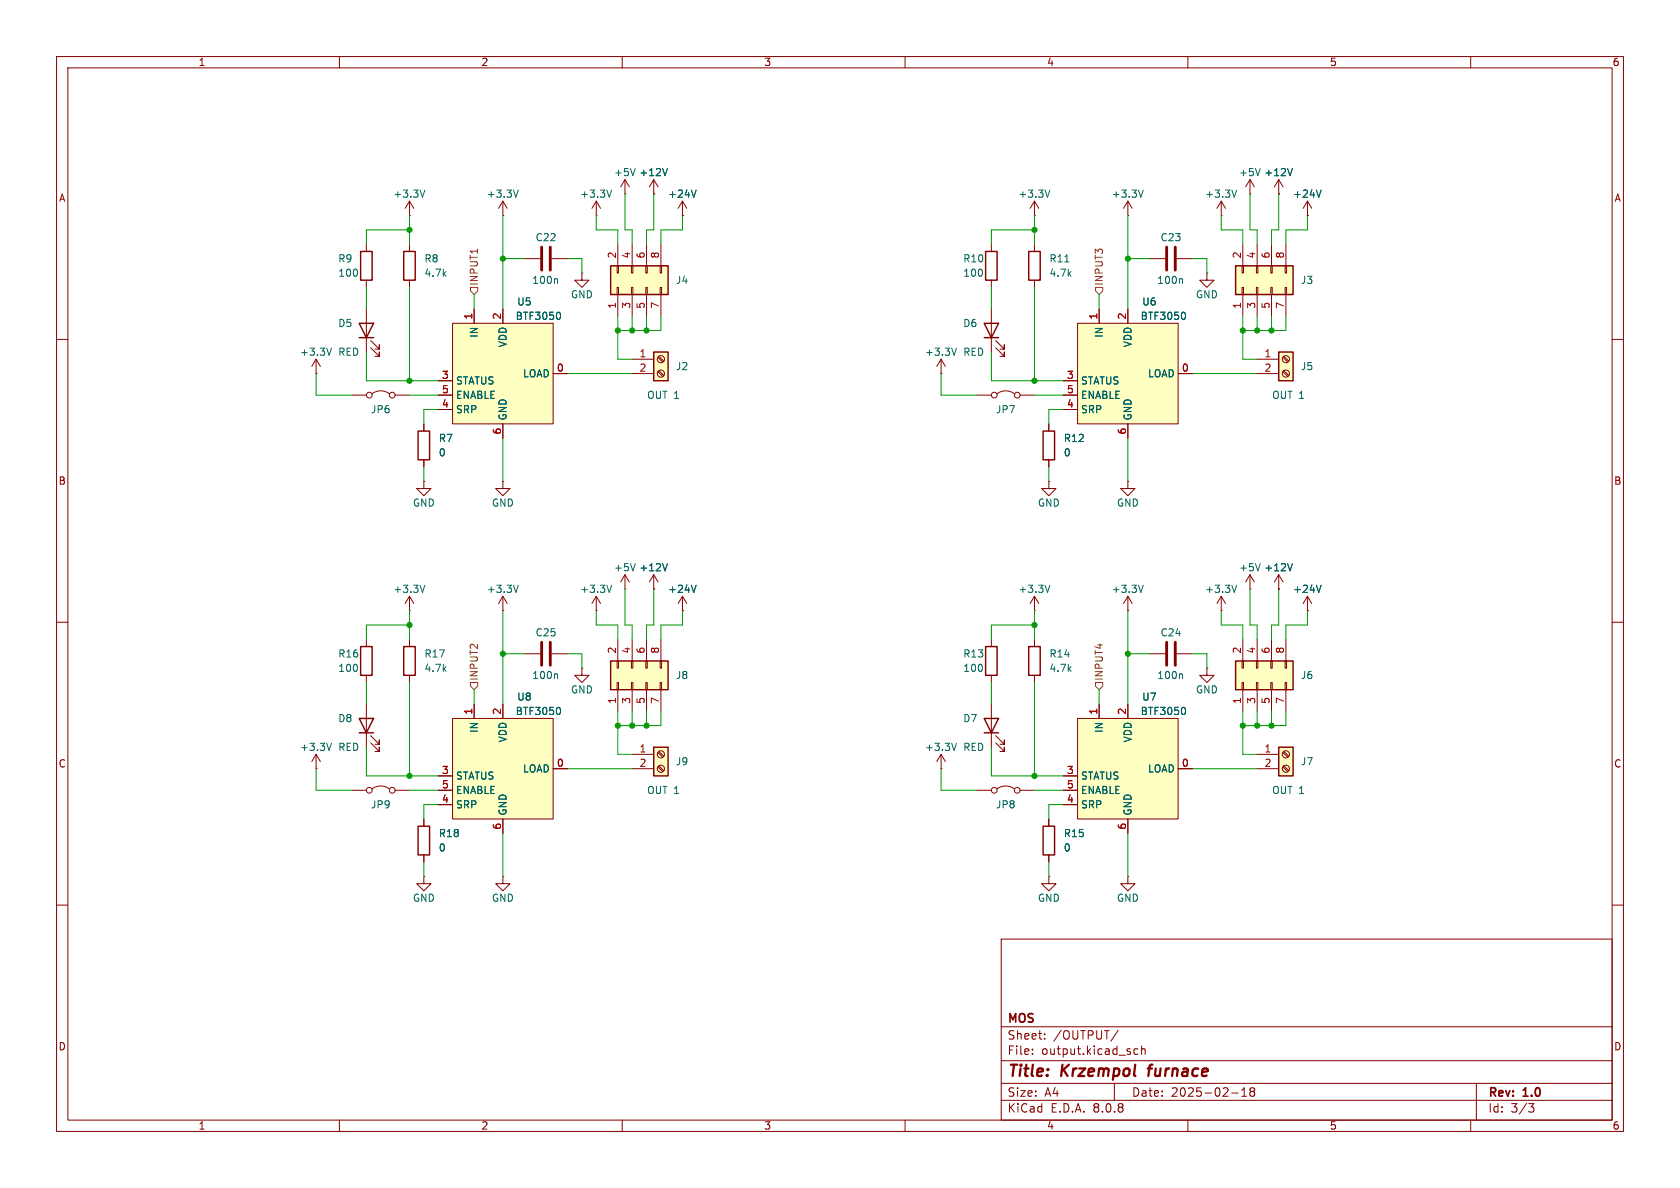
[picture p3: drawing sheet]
<svg xmlns="http://www.w3.org/2000/svg" width="297mm" height="210mm" viewBox="0 0 297 210" stroke-linecap="round" stroke-linejoin="round" font-family="sans-serif">
<g fill="none" stroke="#840000" stroke-width=".18">
<path d="M10 10h277v190h-277zM12 12h273v186h-273zM60 10v2M110 10v2M160 10v2M210 10v2M260 10v2M10 60h2M285 60h2M10 110h2M285 110h2M10 160h2"/>
<path d="M177 166h108v32h-108zM285 160h2M60 198v2M110 198v2M160 198v2M177 194.5h108M177 191.5h108M177 187.5h108M177 181.5h108M182.5 186.3v.1M182.5 185.5v.1M184.7 183.6v.1"/>
<path d="M184.7 182.8v.1M197 191.5v3M197.7 182.1l-1.3 2M201.2 185.5l-.5-.1-.2 .3v.4l.1 .2h.6M201.8 185.5l.2-.1 .4 .1 .1 .9M201.8 184.9v1.5M210 198v2M217.7 193.2h1.2M219.5 193.8h.9M219.5 192.7l.5-.4v1.5M221.2 192.9l-.2 .3v.5l.2 .1 .5-.1 .1-.2-.1-.4-.2-.2M221.2 192.9l-.2-.2 .2-.4 .5 .1 .1 .2-.3 .3"/>
<path d="M221.2 192.9h.3M260 198v2M261 191.5v6.5M270.2 195.1h1l-.5 .6 .4 .1 .1 .5-.3 .3h-.4"/>
</g>
<path d="M202.9 188.9h.8M203.2 188.5l-.2 1.7" fill="none" stroke="#840000" stroke-width=".4"/>
<path d="M226.1 62.2h2.5v5.1h-2.5z" fill="#ffffc2"/>
<path d="M226.1 62.2h2.5v5.1h-2.5z" fill="none" stroke="#840000" stroke-width=".25"/>
<g fill="none" stroke="#840000" stroke-width=".18">
<path d="M62.2 69.9h2.6M65.8 69.6a2.54 2.54 0 0 1 3 0M69.8 69.9h2.6M222.2 63.5h3.9M222.2 66h3.9M226.8 65.7l.9 .8M226.8 63.2l.9 .8M227 65.5l.8 .9M227 63l.8 .8M172.7 139.7h2.6M176.3 139.4a2.54 2.54 0 0 1 3 0M180.3 139.7h2.6"/>
<circle cx="65.3" cy="69.9" r=".51"/>
<circle cx="69.3" cy="69.9" r=".51"/>
<circle cx="227.3" cy="63.5" r=".63"/>
<circle cx="227.3" cy="66" r=".63"/>
<circle cx="175.8" cy="139.7" r=".51"/>
<circle cx="179.8" cy="139.7" r=".51"/>
</g>
<path d="M80 127h17.8v17.8h-17.8z" fill="#ffffc2"/>
<g fill="none" stroke="#840000" stroke-width=".18">
<path d="M215.9 38.1h.1M215.9 35.6l-.8 1.2M215.9 35.6v2.5M215.9 35.6l.8 1.2M55.9 66h.1M55.9 63.5l-.8 1.3M55.9 63.5v2.5M55.9 63.5l.7 1.3M74.9 74.9v1.3M74.9 81.3v1.3M64.8 113v1.3M64.8 119.4v1.3"/>
<path d="M77.5 137.2h2.5M77.5 139.7h2.5M80 127h17.8v17.8h-17.8zM83.8 124.5v2.5M88.9 124.5v2.5M97.8 135.9h2.5M77.5 142.2h2.5M88.9 144.8v2.5M185.4 154.9v1.3h1.3l-1.3 1.3-1.3-1.3h1.3M185.4 154.9h.1M185.4 144.8v1.3M185.4 151.1v1.3"/>
<path d="M199.4 154.9v1.3h1.3l-1.3 1.3-1.3-1.3h1.3M199.4 154.9h.1"/>
</g>
<path d="M218.6 33.6l-.4 1.3M58.6 61.5l-.4 1.3M98.8 125a.79 .79 0 0 1 0 1.3" fill="none" stroke="#006464" stroke-width=".18"/>
<path d="M73.9 76.2h2v5.1h-2zM63.8 114.3h2v5.1h-2zM184.4 146.1h2v5h-2z" fill="none" stroke="#840000" stroke-width=".25"/>
<path d="M190.5 127h17.8v17.8h-17.8z" fill="#ffffc2"/>
<path d="M221 104.1h.1M221 101.6l-.8 1.3M221 101.6v2.5M221 101.6l.7 1.3M188 137.2h2.5M188 139.7h2.5M190.5 127h17.8v17.8h-17.8zM194.3 124.5v2.5M199.4 124.5v2.5M208.3 135.9h2.5M188 142.2h2.5M199.4 144.8v2.5" fill="none" stroke="#840000" stroke-width=".18"/>
<path d="M222.8 99.6l-.4 1.3M209.3 125a.79 .79 0 0 1 0 1.3" fill="none" stroke="#006464" stroke-width=".18"/>
<path d="M218.4 47h10.2v5.1h-10.2z" fill="#ffffc2"/>
<g fill="none" stroke="#840000" stroke-width=".18">
<path d="M88.9 38.1h.1M88.9 35.6v2.5M88.9 35.6l-.8 1.2M88.9 35.6l.8 1.2M221 34.3h.1M221 31.8l-.8 1.2M221 31.8v2.5M221 31.8l.7 1.2M226.1 34.3h.1M226.1 31.8l-.8 1.2M226.1 31.8v2.5M226.1 31.8l.7 1.2"/>
<path d="M231.1 38.1h.1M231.1 35.6l-.7 1.2M231.1 35.6v2.5M231.1 35.6l.8 1.2M175.3 43.2v1.3M175.3 49.5v1.3M182.9 43.2v1.3M182.9 49.5v1.3M219.6 50.8h.2v1.3h-.2zM219.6 47h.2v1.3h-.2zM219.7 43.2v3.8M219.7 52.1v3.8"/>
<path d="M222.1 50.8h.3v1.3h-.3zM222.1 47h.3v1.3h-.3zM222.2 43.2v3.8M222.2 52.1v3.8M224.7 50.8h.2v1.3h-.2zM224.7 47h.2v1.3h-.2zM224.8 43.2v3.8M224.8 52.1v3.8M227.2 50.8h.3v1.3h-.3zM227.2 47h.3v1.3h-.3zM227.3 43.2v3.8M227.3 52.1v3.8"/>
<path d="M72.4 108h.1M72.4 105.4l-.8 1.3M72.4 105.4v2.6M72.4 113v1.3M72.4 119.4v1.3M72.4 105.4l.8 1.3M88.9 108h.1M88.9 105.4l-.8 1.3M88.9 105.4v2.6M88.9 105.4l.8 1.3M213.4 118.1v1.3h1.2l-1.2 1.3-1.3-1.3h1.3M213.4 118.1h.1"/>
<path d="M55.9 135.9h.1M55.9 133.4l-.8 1.2M55.9 133.4v2.5M55.9 133.4l.7 1.2M62.2 139.7h2.6M64.8 124.5v7.6M65.5 131.3l1.6 1.5v-.7v.7h-.8M65.5 130l1.6 1.6v-.8v.8h-.8M65.8 139.4a2.54 2.54 0 0 1 3 0M69.8 139.7h2.6M166.4 135.9h.1M166.4 133.4l-.8 1.2"/>
<path d="M166.4 133.4v2.5M166.4 133.4l.7 1.2M74.9 154.9v1.3h1.3l-1.3 1.3-1.2-1.3h1.2M74.9 154.9h.1M74.9 144.8v1.3M74.9 151.1v1.3M88.9 154.9v1.3h1.3l-1.3 1.3-1.3-1.3h1.3M88.9 154.9h.1"/>
<circle cx="65.3" cy="139.7" r=".51"/>
<circle cx="69.3" cy="139.7" r=".51"/>
</g>
<path d="M174.2 44.5h2.1v5h-2.1zM181.9 44.5h2v5h-2zM218.4 47h10.2v5.1h-10.2zM71.4 114.3h2v5.1h-2zM63.5 127h2.5l-1.2 2.5zM63.5 129.5h2.5M73.9 146.1h2v5h-2z" fill="none" stroke="#840000" stroke-width=".25"/>
<path d="M91.6 33.6l-.4 1.3M222.8 29.8l-.4 1.3M228.5 29.8l-.4 1.3M233.6 33.6l-.5 1.3M188.3 46.3h.7M75.1 103.4l-.4 1.3M91.6 103.4l-.4 1.3M58.6 131.4l-.4 1.3M169.1 131.4l-.4 1.3" fill="none" stroke="#006464" stroke-width=".18"/>
<path d="M80 57.2h17.8v17.7h-17.8z" fill="#ffffc2"/>
<g fill="none" stroke="#840000" stroke-width=".18">
<path d="M72.4 38.1h.1M72.4 35.6l-.8 1.2M72.4 35.6v2.5M72.4 35.6l.8 1.2M182.9 38.1h.1M182.9 35.6l-.8 1.2M182.9 35.6v2.5M182.9 35.6l.7 1.2M199.4 38.1h.1M199.4 35.6l-.8 1.2M199.4 35.6v2.5M199.4 35.6l.8 1.2"/>
<path d="M64.8 43.2v1.3M64.8 49.5v1.3M64.8 54.6v7.6M72.4 43.2v1.3M72.4 49.5v1.3M80 57.2h17.8v17.7h-17.8zM83.8 54.6v2.6M88.9 54.6v2.6M92.7 45.7h2.8M97.5 45.7h2.8M175.3 54.6v7.6M203.2 45.7h2.8"/>
<path d="M208 45.7h2.8M213.4 48.3v1.2h1.2l-1.2 1.3-1.3-1.3h1.3M213.4 48.3h.1M65.5 61.5l1.6 1.5v-.8v.8h-.8M65.5 60.2l1.6 1.5v-.7v.7h-.8M77.5 67.3h2.5M77.5 72.4h2.5M77.5 69.9h2.5M88.9 74.9v2.6M97.8 66h2.5M176 61.5l1.5 1.5v-.8v.8h-.7M176 60.2l1.5 1.5v-.7v.7h-.7"/>
<path d="M185.4 74.9v1.3M74.9 85.1v1.3h1.3l-1.3 1.2-1.2-1.2h1.2M74.9 85.1h.1M88.9 85.1v1.3h1.3l-1.3 1.2-1.3-1.2h1.3M88.9 85.1h.1M185.4 85.1v1.3h1.3l-1.3 1.2-1.3-1.2h1.3M185.4 85.1h.1M185.4 81.3v1.3M199.4 85.1v1.3h1.3l-1.3 1.2-1.3-1.2h1.3M199.4 85.1h.1M175.3 113v1.3M175.3 119.4v1.3"/>
<path d="M182.9 108h.1M182.9 105.4v2.6M182.9 113v1.3M182.9 119.4v1.3M182.9 105.4l-.8 1.3M182.9 105.4l.7 1.3M175.3 124.5v7.6M176 131.3l1.5 1.5v-.7v.7h-.7M176 130l1.5 1.6v-.8v.8h-.7"/>
</g>
<path d="M75.1 33.6l-.4 1.3M185.6 33.6l-.4 1.3M202.1 33.6l-.4 1.3M98.4 49.3l.2 .1v.7M98.8 55.2a.79 .79 0 0 1 0 1.3M208.9 49.3l.2 .1v.7M185.6 103.4l-.4 1.3" fill="none" stroke="#006464" stroke-width=".18"/>
<path d="M63.5 57.2h2.5l-1.2 2.5zM63.5 59.7h2.5M63.8 44.5h2v5h-2zM71.4 44.5h2v5h-2zM174 57.2h2.5l-1.2 2.5zM174 59.7h2.5M184.4 76.2h2v5.1h-2zM174.2 114.3h2.1v5.1h-2.1zM181.9 114.3h2v5.1h-2zM174 127h2.5l-1.2 2.5zM174 129.5h2.5" fill="none" stroke="#840000" stroke-width=".25"/>
<path d="M95.8 43.7v4.1M97.3 43.7v4.1M206.2 43.7v4.1M207.8 43.7v4.1" fill="none" stroke="#840000" stroke-width=".51"/>
<path d="M190.5 57.2h17.8v17.7h-17.8z" fill="#ffffc2"/>
<g fill="none" stroke="#840000" stroke-width=".18">
<path d="M190.5 57.2h17.8v17.7h-17.8zM194.3 54.6v2.6M199.4 54.6v2.6M166.4 66h.1M166.4 63.5l-.8 1.3M166.4 63.5v2.5M166.4 63.5l.7 1.3M172.7 69.9h2.6M176.3 69.6a2.54 2.54 0 0 1 3 0M180.3 69.9h2.6M188 67.3h2.5M188 72.4h2.5"/>
<path d="M188 69.9h2.5M199.4 74.9v2.6M208.3 66h2.5"/>
<circle cx="175.8" cy="69.9" r=".51"/>
<circle cx="179.8" cy="69.9" r=".51"/>
</g>
<path d="M209.3 55.2a.79 .79 0 0 1 0 1.3M169.1 61.5l-.4 1.3" fill="none" stroke="#006464" stroke-width=".18"/>
<path d="M115.6 62.2h2.5v5.1h-2.5z" fill="#ffffc2"/>
<path d="M115.6 62.2h2.5v5.1h-2.5z" fill="none" stroke="#840000" stroke-width=".25"/>
<g fill="none" stroke="#840000" stroke-width=".18">
<path d="M105.4 38.1h.1M105.4 35.6l-.8 1.2M105.4 35.6v2.5M105.4 35.6l.8 1.2M102.9 48.3v1.2h1.2l-1.2 1.3-1.3-1.3h1.3M102.9 48.3h.1M111.8 63.5h3.8M111.8 66h3.8M116.3 65.7l.9 .8M116.3 63.2l.9 .8M116.5 65.5l.8 .9M116.5 63l.8 .8"/>
<circle cx="116.8" cy="63.5" r=".63"/>
<circle cx="116.8" cy="66" r=".63"/>
</g>
<path d="M108.1 33.6l-.4 1.3" fill="none" stroke="#006464" stroke-width=".18"/>
<path d="M107.9 47h10.2v5.1h-10.2z" fill="#ffffc2"/>
<g fill="none" stroke="#840000" stroke-width=".18">
<path d="M110.5 34.3h.1M110.5 31.8l-.8 1.2M110.5 31.8v2.5M110.5 31.8l.8 1.2M115.6 34.3h.1M115.6 31.8l-.8 1.2M115.6 31.8v2.5M115.6 31.8l.7 1.2M120.6 38.1h.1M120.6 35.6l-.7 1.2M120.6 35.6v2.5M120.6 35.6l.8 1.2"/>
<path d="M109.1 50.8h.2v1.3h-.2zM109.1 47h.2v1.3h-.2zM109.2 43.2v3.8M109.2 52.1v3.8M111.6 50.8h.3v1.3h-.3zM111.6 47h.3v1.3h-.3zM111.8 43.2v3.8M111.8 52.1v3.8M114.2 50.8h.2v1.3h-.2zM114.2 47h.2v1.3h-.2zM114.3 43.2v3.8M114.3 52.1v3.8"/>
<path d="M116.7 50.8h.3v1.3h-.3zM116.7 47h.3v1.3h-.3zM116.8 43.2v3.8M116.8 52.1v3.8"/>
</g>
<path d="M107.9 47h10.2v5.1h-10.2z" fill="none" stroke="#840000" stroke-width=".25"/>
<path d="M112.3 29.8l-.4 1.3M118 29.8l-.4 1.3M123.1 33.6l-.5 1.3" fill="none" stroke="#006464" stroke-width=".18"/>
<path d="M107.9 116.8h10.2v5.1h-10.2z" fill="#ffffc2"/>
<g fill="none" stroke="#840000" stroke-width=".18">
<path d="M109.1 116.8h.2v1.3h-.2zM109.2 113v3.8M111.6 116.8h.3v1.3h-.3zM111.8 113v3.8M114.2 116.8h.2v1.3h-.2zM114.3 113v3.8M116.7 116.8h.3v1.3h-.3zM116.8 113v3.8M203.2 115.6h2.8M208 115.6h2.8M109.1 120.7h.2v1.2h-.2zM109.2 121.9v3.8"/>
<path d="M111.6 120.7h.3v1.2h-.3zM111.8 121.9v3.8M114.2 120.7h.2v1.2h-.2zM114.3 121.9v3.8M116.7 120.7h.3v1.2h-.3zM116.8 121.9v3.8"/>
</g>
<path d="M107.9 116.8h10.2v5.1h-10.2z" fill="none" stroke="#840000" stroke-width=".25"/>
<path d="M206.2 113.5v4.1M207.8 113.5v4.1" fill="none" stroke="#840000" stroke-width=".51"/>
<path d="M208.9 119.1l.2 .2v.7" fill="none" stroke="#006464" stroke-width=".18"/>
<path d="M115.6 132.1h2.5v5.1h-2.5z" fill="#ffffc2"/>
<path d="M115.6 132.1h2.5v5.1h-2.5z" fill="none" stroke="#840000" stroke-width=".25"/>
<g fill="none" stroke="#840000" stroke-width=".18">
<path d="M92.7 115.6h2.8M97.5 115.6h2.8M102.9 118.1v1.3h1.2l-1.2 1.3-1.3-1.3h1.3M102.9 118.1h.1M105.4 108h.1M105.4 105.4l-.8 1.3M105.4 105.4v2.6M105.4 105.4l.8 1.3M110.5 104.1h.1M110.5 101.6l-.8 1.3M110.5 101.6v2.5M110.5 101.6l.8 1.3"/>
<path d="M115.6 104.1h.1M115.6 101.6l-.8 1.3M115.6 101.6v2.5M115.6 101.6l.7 1.3M120.6 108h.1M120.6 105.4l-.7 1.3M120.6 105.4v2.6M120.6 105.4l.8 1.3M111.8 133.4h3.8M111.8 135.9h3.8M116.3 135.6l.9 .8M116.3 133l.9 .9"/>
<path d="M116.5 135.4l.8 .8M116.5 132.8l.8 .9"/>
<circle cx="116.8" cy="135.9" r=".63"/>
<circle cx="116.8" cy="133.3" r=".63"/>
</g>
<path d="M112.3 99.6l-.4 1.3M118 99.6l-.4 1.3M98.4 119.1l.2 .2v.7M108.1 103.4l-.4 1.3M123.1 103.4l-.5 1.3" fill="none" stroke="#006464" stroke-width=".18"/>
<path d="M95.8 113.5v4.1M97.3 113.5v4.1" fill="none" stroke="#840000" stroke-width=".51"/>
<path d="M226.1 132.1h2.5v5.1h-2.5z" fill="#ffffc2"/>
<path d="M226.1 132.1h2.5v5.1h-2.5z" fill="none" stroke="#840000" stroke-width=".25"/>
<g fill="none" stroke="#840000" stroke-width=".18">
<path d="M199.4 108h.1M199.4 105.4l-.8 1.3M199.4 105.4v2.6M199.4 105.4l.8 1.3M226.1 104.1h.1M226.1 101.6l-.8 1.3M226.1 101.6v2.5M226.1 101.6l.7 1.3M231.1 108h.1M231.1 105.4l-.7 1.3M231.1 105.4v2.6M231.1 105.4l.8 1.3"/>
<path d="M222.2 133.4h3.9M222.2 135.9h3.9M226.8 135.6l.9 .8M226.8 133l.9 .9M227 135.4l.8 .8M227 132.8l.8 .9"/>
<circle cx="227.3" cy="135.9" r=".63"/>
<circle cx="227.3" cy="133.3" r=".63"/>
</g>
<path d="M228.5 99.6l-.4 1.3M202.1 103.4l-.4 1.3M233.6 103.4l-.5 1.3" fill="none" stroke="#006464" stroke-width=".18"/>
<path d="M218.4 116.8h10.2v5.1h-10.2z" fill="#ffffc2"/>
<g fill="none" stroke="#840000" stroke-width=".18">
<path d="M115.6 34.3h.1M120.6 38.1h.1M226.1 34.3h.1M231.1 38.1h.1M83.8 54.6v2.6M88.9 54.6v2.6M194.3 54.6v2.6M199.4 54.6v2.6M74.9 74.9v1.3M77.5 67.3h2.5M77.5 72.4h2.5M77.5 69.9h2.5"/>
<path d="M88.9 74.9v2.6M97.8 66h2.5M185.4 74.9v1.3M188 67.3h2.5M188 72.4h2.5M188 69.9h2.5M199.4 74.9v2.6M208.3 66h2.5M74.9 81.3v1.3M185.4 81.3v1.3M115.6 104.1h.1M120.6 108h.1"/>
<path d="M215.9 108h.1M215.9 105.4l-.8 1.3M215.9 105.4v2.6M215.9 105.4l.8 1.3M219.6 116.8h.2v1.3h-.2zM219.7 113v3.8M222.1 116.8h.3v1.3h-.3zM222.2 113v3.8M224.7 116.8h.2v1.3h-.2zM224.8 113v3.8M226.1 104.1h.1M227.2 116.8h.3v1.3h-.3z"/>
<path d="M227.3 113v3.8M231.1 108h.1M77.5 137.2h2.5M77.5 139.7h2.5M83.8 124.5v2.5M88.9 124.5v2.5M97.8 135.9h2.5M188 137.2h2.5M188 139.7h2.5M194.3 124.5v2.5M199.4 124.5v2.5M208.3 135.9h2.5"/>
<path d="M219.6 120.7h.2v1.2h-.2zM219.7 121.9v3.8M222.1 120.7h.3v1.2h-.3zM222.2 121.9v3.8M224.7 120.7h.2v1.2h-.2zM224.8 121.9v3.8M227.2 120.7h.3v1.2h-.3zM227.3 121.9v3.8M74.9 144.8v1.3M74.9 151.1v1.3M77.5 142.2h2.5M88.9 144.8v2.5"/>
<path d="M185.4 144.8v1.3M185.4 151.1v1.3M188 142.2h2.5M199.4 144.8v2.5"/>
</g>
<path d="M218.4 116.8h10.2v5.1h-10.2z" fill="none" stroke="#840000" stroke-width=".25"/>
<g fill="none" stroke="#006464" stroke-width=".18">
<path d="M118 29.8l-.4 1.3M123.1 33.6l-.5 1.3M228.5 29.8l-.4 1.3M233.6 33.6l-.5 1.3M98.8 55.2a.79 .79 0 0 1 0 1.3M209.3 55.2a.79 .79 0 0 1 0 1.3M118 99.6l-.4 1.3M228.5 99.6l-.4 1.3M123.1 103.4l-.5 1.3M218.6 103.4l-.4 1.3M233.6 103.4l-.5 1.3M98.8 125a.79 .79 0 0 1 0 1.3"/>
<path d="M209.3 125a.79 .79 0 0 1 0 1.3"/>
</g>
<path d="M83.2 50.8h1.3v.6l-.7 .7-.6-.7zM84.4 44v.8M193.7 50.8h1.2v.6l-.6 .7-.6-.7zM83.2 120.7h1.3v.6l-.7 .6-.6-.6zM193.7 120.7h1.2v.6l-.6 .6-.6-.6z" fill="none" stroke="#725600" stroke-width=".18"/>
<g fill="none" stroke="#009600" stroke-width=".18">
<path d="M72.4 38.1v5.1M88.9 38.1v16.5M105.4 38.1v2.5h3.8v2.6M110.5 34.3v6.3h1.3v2.6M115.6 34.3v6.3h-1.3v2.6M120.6 38.1v2.5h-3.8v2.6M182.9 38.1v5.1M199.4 38.1v16.5M215.9 38.1v2.5h3.8v2.6M221 34.3v6.3h1.2v2.6M226.1 34.3v6.3h-1.3v2.6M231.1 38.1v2.5h-3.8v2.6"/>
<path d="M64.8 50.8v3.8M72.4 40.6h-7.6v2.6M72.4 50.8v16.5M83.8 52.1v2.5M88.9 45.7h3.8M100.3 45.7h2.6v2.6M109.2 55.9v7.6h2.6M111.8 55.9v2.5M114.3 55.9v2.5M116.8 55.9v2.5h-7.6M175.3 50.8v3.8M182.9 40.6h-7.6v2.6"/>
<path d="M182.9 50.8v16.5M194.3 52.1v2.5M199.4 45.7h3.8M210.8 45.7h2.6v2.6M219.7 55.9v7.6h2.5M222.2 55.9v2.5M224.8 55.9v2.5M227.3 55.9v2.5h-7.6M55.9 66v3.9h6.3M64.8 62.2v5.1h12.7M72.4 69.9h5.1M77.5 72.4h-2.6v2.5"/>
<path d="M88.9 77.5v7.6M100.3 66h11.5M166.4 66v3.9h6.3M175.3 62.2v5.1h12.7M182.9 69.9h5.1M188 72.4h-2.6v2.5M199.4 77.5v7.6M210.8 66h11.4M74.9 82.6v2.5M185.4 82.6v2.5M72.4 110.5h-7.6v2.5M72.4 108v5"/>
<path d="M88.9 108v16.5M88.9 115.6h3.8M100.3 115.6h2.6v2.5M105.4 108v2.5h3.8v2.5M110.5 104.1v6.4h1.3v2.5M115.6 104.1v6.4h-1.3v2.5M120.6 108v2.5h-3.8v2.5M182.9 108v5M182.9 110.5h-7.6v2.5M199.4 108v16.5M199.4 115.6h3.8M210.8 115.6h2.6v2.5"/>
<path d="M215.9 108v2.5h3.8v2.5M221 104.1v6.4h1.2v2.5M226.1 104.1v6.4h-1.3v2.5M231.1 108v2.5h-3.8v2.5M55.9 135.9v3.8h6.3M64.8 132.1v5.1h12.7M64.8 120.7v3.8M72.4 139.7h5.1M72.4 120.7v16.5M83.8 121.9v2.6M100.3 135.9h11.5M109.2 125.7v7.7h2.6"/>
<path d="M111.8 125.7v2.6M114.3 125.7v2.6M116.8 125.7v2.6h-7.6M166.4 135.9v3.8h6.3M175.3 120.7v3.8M175.3 132.1v5.1h12.7M182.9 120.7v16.5M182.9 139.7h5.1M194.3 121.9v2.6M210.8 135.9h11.4M219.7 125.7v7.7h2.5M222.2 125.7v2.6"/>
<path d="M224.8 125.7v2.6M227.3 125.7v2.6h-7.6M74.9 152.4v2.5M77.5 142.2h-2.6v2.6M88.9 147.3v7.6M185.4 152.4v2.5M188 142.2h-2.6v2.6M199.4 147.3v7.6"/>
</g>
<g fill="#009600" stroke="#009600" stroke-width=".18">
<circle cx="72.4" cy="137.2" r=".46"/>
<circle cx="72.4" cy="110.5" r=".46"/>
<circle cx="219.7" cy="58.4" r=".46"/>
<circle cx="222.2" cy="58.4" r=".46"/>
<circle cx="224.8" cy="58.4" r=".46"/>
<circle cx="182.9" cy="110.5" r=".46"/>
<circle cx="182.9" cy="137.2" r=".46"/>
<circle cx="72.4" cy="40.6" r=".46"/>
<circle cx="72.4" cy="67.3" r=".46"/>
<circle cx="88.9" cy="45.7" r=".46"/>
<circle cx="182.9" cy="40.6" r=".46"/>
<circle cx="199.4" cy="45.7" r=".46"/>
<circle cx="182.9" cy="67.3" r=".46"/>
<circle cx="111.8" cy="58.4" r=".46"/>
<circle cx="114.3" cy="58.4" r=".46"/>
<circle cx="109.2" cy="58.4" r=".46"/>
<circle cx="114.3" cy="128.3" r=".46"/>
<circle cx="109.2" cy="128.3" r=".46"/>
<circle cx="111.8" cy="128.3" r=".46"/>
<circle cx="88.9" cy="115.6" r=".46"/>
<circle cx="219.7" cy="128.3" r=".46"/>
<circle cx="222.2" cy="128.3" r=".46"/>
<circle cx="199.4" cy="115.6" r=".46"/>
<circle cx="224.8" cy="128.3" r=".46"/>
</g>
<g font-size="2.8" fill="#840000">
<text x="178" y="190.9">Title:</text>
<text x="187.7" y="190.9">Krzempol</text>
<text x="203.9" y="190.9">furnace</text>
</g>
<g font-size="2.1" fill="#840000">
<text x="178" y="184">Sheet:</text>
<text x="178" y="181.2">MOS</text>
<text x="186.2" y="184">/OUTPUT/</text>
<text x="178" y="186.7">File:</text>
<text x="184.1" y="186.7">output.kicad_sch</text>
<text x="178" y="196.9">KiCad</text>
<text x="178" y="194.1">Size:</text>
<text x="184.7" y="194.1">A4</text>
<text x="185.7" y="196.9">E.D.A.</text>
<text x="193.3" y="196.9">8.0.8</text>
<text x="200" y="194.1">Date:</text>
<text x="207" y="194.1">2025-02-18</text>
<text x="263" y="194.3">Rev:</text>
<text x="263" y="196.9">Id:</text>
<text x="267.1" y="196.9">3/3</text>
<text x="269.4" y="194.3">1.0</text>
</g>
<g font-size="1.8" fill="#840000">
<text x="35" y="11.9">1</text>
<text x="85" y="11.9">2</text>
<text x="135" y="11.9">3</text>
<text x="185" y="11.9">4</text>
<text x="235" y="11.9">5</text>
<text x="285" y="11.9">6</text>
<text x="10.3" y="35.9">A</text>
<text x="285.3" y="35.9">A</text>
<text x="10.3" y="85.9">B</text>
<text x="285.3" y="85.9">B</text>
<text x="10.3" y="135.9">C</text>
<text x="285.3" y="135.9">C</text>
<text x="10.3" y="185.9">D</text>
<text x="285.3" y="185.9">D</text>
<text x="35" y="199.9">1</text>
<text x="85" y="199.9">2</text>
<text x="135" y="199.9">3</text>
<text x="185" y="199.9">4</text>
<text x="235" y="199.9">5</text>
<text x="285" y="199.9">6</text>
</g>
<g font-size="1.8" fill="#006464">
<text x="69.4" y="35.2">+3.3V</text>
<text x="86" y="35.2">+3.3V</text>
<text x="102.5" y="35.2">+3.3V</text>
<text x="108.5" y="31.3">+5V</text>
<text x="112.9" y="31.3">+12V</text>
<text x="118" y="35.2">+24V</text>
<text x="179.9" y="35.2">+3.3V</text>
<text x="196.4" y="35.2">+3.3V</text>
<text x="213" y="35.2">+3.3V</text>
<text x="218.9" y="31.3">+5V</text>
<text x="223.4" y="31.3">+12V</text>
<text x="228.5" y="35.2">+24V</text>
<text x="59.7" y="46.6">R9</text>
<text x="74.9" y="46.6">R8</text>
<text x="94.6" y="42.8">C22</text>
<text x="170.2" y="46.6">R10</text>
<text x="185.4" y="46.6">R11</text>
<text x="205.1" y="42.8">C23</text>
<text x="59.7" y="49.1">100</text>
<text x="74.9" y="49.1">4.7k</text>
<text x="94" y="50.4">100n</text>
<text x="100.8" y="52.9">GND</text>
<text x="119.4" y="50.4">J4</text>
<text x="170.2" y="49.1">100</text>
<text x="185.4" y="49.1">4.7k</text>
<text x="204.5" y="50.4">100n</text>
<text x="211.3" y="52.9">GND</text>
<text x="229.9" y="50.4">J3</text>
<text x="59.7" y="58">D5</text>
<text x="84.7" y="59.8" transform="rotate(-90 84.7 59.8)">IN</text>
<text x="91.1" y="56.7">BTF3050</text>
<text x="91.3" y="54.2">U5</text>
<text x="170.2" y="58">D6</text>
<text x="195.2" y="59.8" transform="rotate(-90 195.2 59.8)">IN</text>
<text x="201.6" y="56.7">BTF3050</text>
<text x="201.8" y="54.2">U6</text>
<text x="52.9" y="63.1">+3.3V</text>
<text x="59.7" y="63.1">RED</text>
<text x="89.8" y="61.5" transform="rotate(-90 89.8 61.5)">VDD</text>
<text x="119.4" y="65.6">J2</text>
<text x="163.4" y="63.1">+3.3V</text>
<text x="170.2" y="63.1">RED</text>
<text x="200.3" y="61.5" transform="rotate(-90 200.3 61.5)">VDD</text>
<text x="229.9" y="65.6">J5</text>
<text x="80.5" y="68.2">STATUS</text>
<text x="80.5" y="70.7">ENABLE</text>
<text x="92.4" y="66.9">LOAD</text>
<text x="114.3" y="70.7">OUT 1</text>
<text x="191" y="68.2">STATUS</text>
<text x="191" y="70.7">ENABLE</text>
<text x="202.9" y="66.9">LOAD</text>
<text x="224.8" y="70.7">OUT 1</text>
<text x="65.5" y="73.3">JP6</text>
<text x="80.5" y="73.3">SRP</text>
<text x="89.8" y="74.4" transform="rotate(-90 89.8 74.4)">GND</text>
<text x="176" y="73.3">JP7</text>
<text x="191" y="73.3">SRP</text>
<text x="200.3" y="74.4" transform="rotate(-90 200.3 74.4)">GND</text>
<text x="77.5" y="78.3">R7</text>
<text x="77.5" y="80.9">0</text>
<text x="188" y="80.9">0</text>
<text x="188" y="78.3">R12</text>
<text x="72.9" y="89.8">GND</text>
<text x="86.9" y="89.8">GND</text>
<text x="183.4" y="89.8">GND</text>
<text x="197.4" y="89.8">GND</text>
<text x="108.5" y="101.2">+5V</text>
<text x="112.9" y="101.2">+12V</text>
<text x="218.9" y="101.2">+5V</text>
<text x="223.4" y="101.2">+12V</text>
<text x="69.4" y="105">+3.3V</text>
<text x="86" y="105">+3.3V</text>
<text x="102.5" y="105">+3.3V</text>
<text x="118" y="105">+24V</text>
<text x="179.9" y="105">+3.3V</text>
<text x="196.4" y="105">+3.3V</text>
<text x="213" y="105">+3.3V</text>
<text x="228.5" y="105">+24V</text>
<text x="94.6" y="112.7">C25</text>
<text x="205.1" y="112.7">C24</text>
<text x="59.7" y="119">100</text>
<text x="59.7" y="116.4">R16</text>
<text x="74.9" y="119">4.7k</text>
<text x="74.9" y="116.4">R17</text>
<text x="170.2" y="119">100</text>
<text x="170.2" y="116.4">R13</text>
<text x="185.4" y="119">4.7k</text>
<text x="185.4" y="116.4">R14</text>
<text x="91.3" y="124.1">U8</text>
<text x="94" y="120.2">100n</text>
<text x="100.8" y="122.8">GND</text>
<text x="119.4" y="120.2">J8</text>
<text x="201.8" y="124.1">U7</text>
<text x="204.5" y="120.2">100n</text>
<text x="211.3" y="122.8">GND</text>
<text x="229.9" y="120.2">J6</text>
<text x="59.7" y="127.9">D8</text>
<text x="84.7" y="129.6" transform="rotate(-90 84.7 129.6)">IN</text>
<text x="89.8" y="131.3" transform="rotate(-90 89.8 131.3)">VDD</text>
<text x="91.1" y="126.6">BTF3050</text>
<text x="170.2" y="127.9">D7</text>
<text x="195.2" y="129.6" transform="rotate(-90 195.2 129.6)">IN</text>
<text x="200.3" y="131.3" transform="rotate(-90 200.3 131.3)">VDD</text>
<text x="201.6" y="126.6">BTF3050</text>
<text x="52.9" y="132.9">+3.3V</text>
<text x="59.7" y="132.9">RED</text>
<text x="92.4" y="136.8">LOAD</text>
<text x="119.4" y="135.5">J9</text>
<text x="163.4" y="132.9">+3.3V</text>
<text x="170.2" y="132.9">RED</text>
<text x="202.9" y="136.8">LOAD</text>
<text x="229.9" y="135.5">J7</text>
<text x="65.5" y="143.1">JP9</text>
<text x="80.5" y="138">STATUS</text>
<text x="80.5" y="143.1">SRP</text>
<text x="80.5" y="140.6">ENABLE</text>
<text x="114.3" y="140.6">OUT 1</text>
<text x="176" y="143.1">JP8</text>
<text x="191" y="138">STATUS</text>
<text x="191" y="143.1">SRP</text>
<text x="191" y="140.6">ENABLE</text>
<text x="224.8" y="140.6">OUT 1</text>
<text x="77.5" y="148.2">R18</text>
<text x="89.8" y="144.3" transform="rotate(-90 89.8 144.3)">GND</text>
<text x="188" y="148.2">R15</text>
<text x="200.3" y="144.3" transform="rotate(-90 200.3 144.3)">GND</text>
<text x="77.5" y="150.7">0</text>
<text x="188" y="150.7">0</text>
<text x="72.9" y="159.6">GND</text>
<text x="86.9" y="159.6">GND</text>
<text x="183.4" y="159.6">GND</text>
<text x="197.4" y="159.6">GND</text>
</g>
<g font-size="1.8" fill="#a90000">
<text x="109" y="45.8" transform="rotate(-90 109 45.8)">2</text>
<text x="111.5" y="45.8" transform="rotate(-90 111.5 45.8)">4</text>
<text x="114" y="45.8" transform="rotate(-90 114 45.8)">6</text>
<text x="116.6" y="45.8" transform="rotate(-90 116.6 45.8)">8</text>
<text x="219.5" y="45.8" transform="rotate(-90 219.5 45.8)">2</text>
<text x="222" y="45.8" transform="rotate(-90 222 45.8)">4</text>
<text x="224.5" y="45.8" transform="rotate(-90 224.5 45.8)">6</text>
<text x="227.1" y="45.8" transform="rotate(-90 227.1 45.8)">8</text>
<text x="83.6" y="56.6" transform="rotate(-90 83.6 56.6)">1</text>
<text x="88.6" y="56.6" transform="rotate(-90 88.6 56.6)">2</text>
<text x="109" y="54.7" transform="rotate(-90 109 54.7)">1</text>
<text x="111.5" y="54.7" transform="rotate(-90 111.5 54.7)">3</text>
<text x="114" y="54.7" transform="rotate(-90 114 54.7)">5</text>
<text x="116.6" y="54.7" transform="rotate(-90 116.6 54.7)">7</text>
<text x="194.1" y="56.6" transform="rotate(-90 194.1 56.6)">1</text>
<text x="199.1" y="56.6" transform="rotate(-90 199.1 56.6)">2</text>
<text x="219.5" y="54.7" transform="rotate(-90 219.5 54.7)">1</text>
<text x="222" y="54.7" transform="rotate(-90 222 54.7)">3</text>
<text x="224.5" y="54.7" transform="rotate(-90 224.5 54.7)">5</text>
<text x="227.1" y="54.7" transform="rotate(-90 227.1 54.7)">7</text>
<text x="98.4" y="65.8">0</text>
<text x="113" y="63.2">1</text>
<text x="113" y="65.8">2</text>
<text x="208.8" y="65.8">0</text>
<text x="223.4" y="63.2">1</text>
<text x="223.4" y="65.8">2</text>
<text x="78" y="67.1">3</text>
<text x="78" y="69.6">5</text>
<text x="188.5" y="67.1">3</text>
<text x="188.5" y="69.6">5</text>
<text x="78" y="72.1">4</text>
<text x="88.6" y="76.9" transform="rotate(-90 88.6 76.9)">6</text>
<text x="188.5" y="72.1">4</text>
<text x="199.1" y="76.9" transform="rotate(-90 199.1 76.9)">6</text>
<text x="109" y="115.6" transform="rotate(-90 109 115.6)">2</text>
<text x="111.5" y="115.6" transform="rotate(-90 111.5 115.6)">4</text>
<text x="114" y="115.6" transform="rotate(-90 114 115.6)">6</text>
<text x="116.6" y="115.6" transform="rotate(-90 116.6 115.6)">8</text>
<text x="219.5" y="115.6" transform="rotate(-90 219.5 115.6)">2</text>
<text x="222" y="115.6" transform="rotate(-90 222 115.6)">4</text>
<text x="224.5" y="115.6" transform="rotate(-90 224.5 115.6)">6</text>
<text x="227.1" y="115.6" transform="rotate(-90 227.1 115.6)">8</text>
<text x="109" y="124.5" transform="rotate(-90 109 124.5)">1</text>
<text x="111.5" y="124.5" transform="rotate(-90 111.5 124.5)">3</text>
<text x="114" y="124.5" transform="rotate(-90 114 124.5)">5</text>
<text x="116.6" y="124.5" transform="rotate(-90 116.6 124.5)">7</text>
<text x="219.5" y="124.5" transform="rotate(-90 219.5 124.5)">1</text>
<text x="222" y="124.5" transform="rotate(-90 222 124.5)">3</text>
<text x="224.5" y="124.5" transform="rotate(-90 224.5 124.5)">5</text>
<text x="227.1" y="124.5" transform="rotate(-90 227.1 124.5)">7</text>
<text x="83.6" y="126.4" transform="rotate(-90 83.6 126.4)">1</text>
<text x="88.6" y="126.4" transform="rotate(-90 88.6 126.4)">2</text>
<text x="194.1" y="126.4" transform="rotate(-90 194.1 126.4)">1</text>
<text x="199.1" y="126.4" transform="rotate(-90 199.1 126.4)">2</text>
<text x="78" y="136.9">3</text>
<text x="98.4" y="135.6">0</text>
<text x="113" y="133.1">1</text>
<text x="113" y="135.6">2</text>
<text x="188.5" y="136.9">3</text>
<text x="208.8" y="135.6">0</text>
<text x="223.4" y="133.1">1</text>
<text x="223.4" y="135.6">2</text>
<text x="78" y="142">4</text>
<text x="78" y="139.4">5</text>
<text x="188.5" y="142">4</text>
<text x="188.5" y="139.4">5</text>
<text x="88.6" y="146.8" transform="rotate(-90 88.6 146.8)">6</text>
<text x="199.1" y="146.8" transform="rotate(-90 199.1 146.8)">6</text>
</g>
<g font-size="1.8" fill="#725600">
<text x="84.7" y="50.6" transform="rotate(-90 84.7 50.6)">INPUT1</text>
<text x="195.2" y="50.6" transform="rotate(-90 195.2 50.6)">INPUT3</text>
<text x="84.7" y="120.5" transform="rotate(-90 84.7 120.5)">INPUT2</text>
<text x="195.2" y="120.5" transform="rotate(-90 195.2 120.5)">INPUT4</text>
</g>
</svg>
